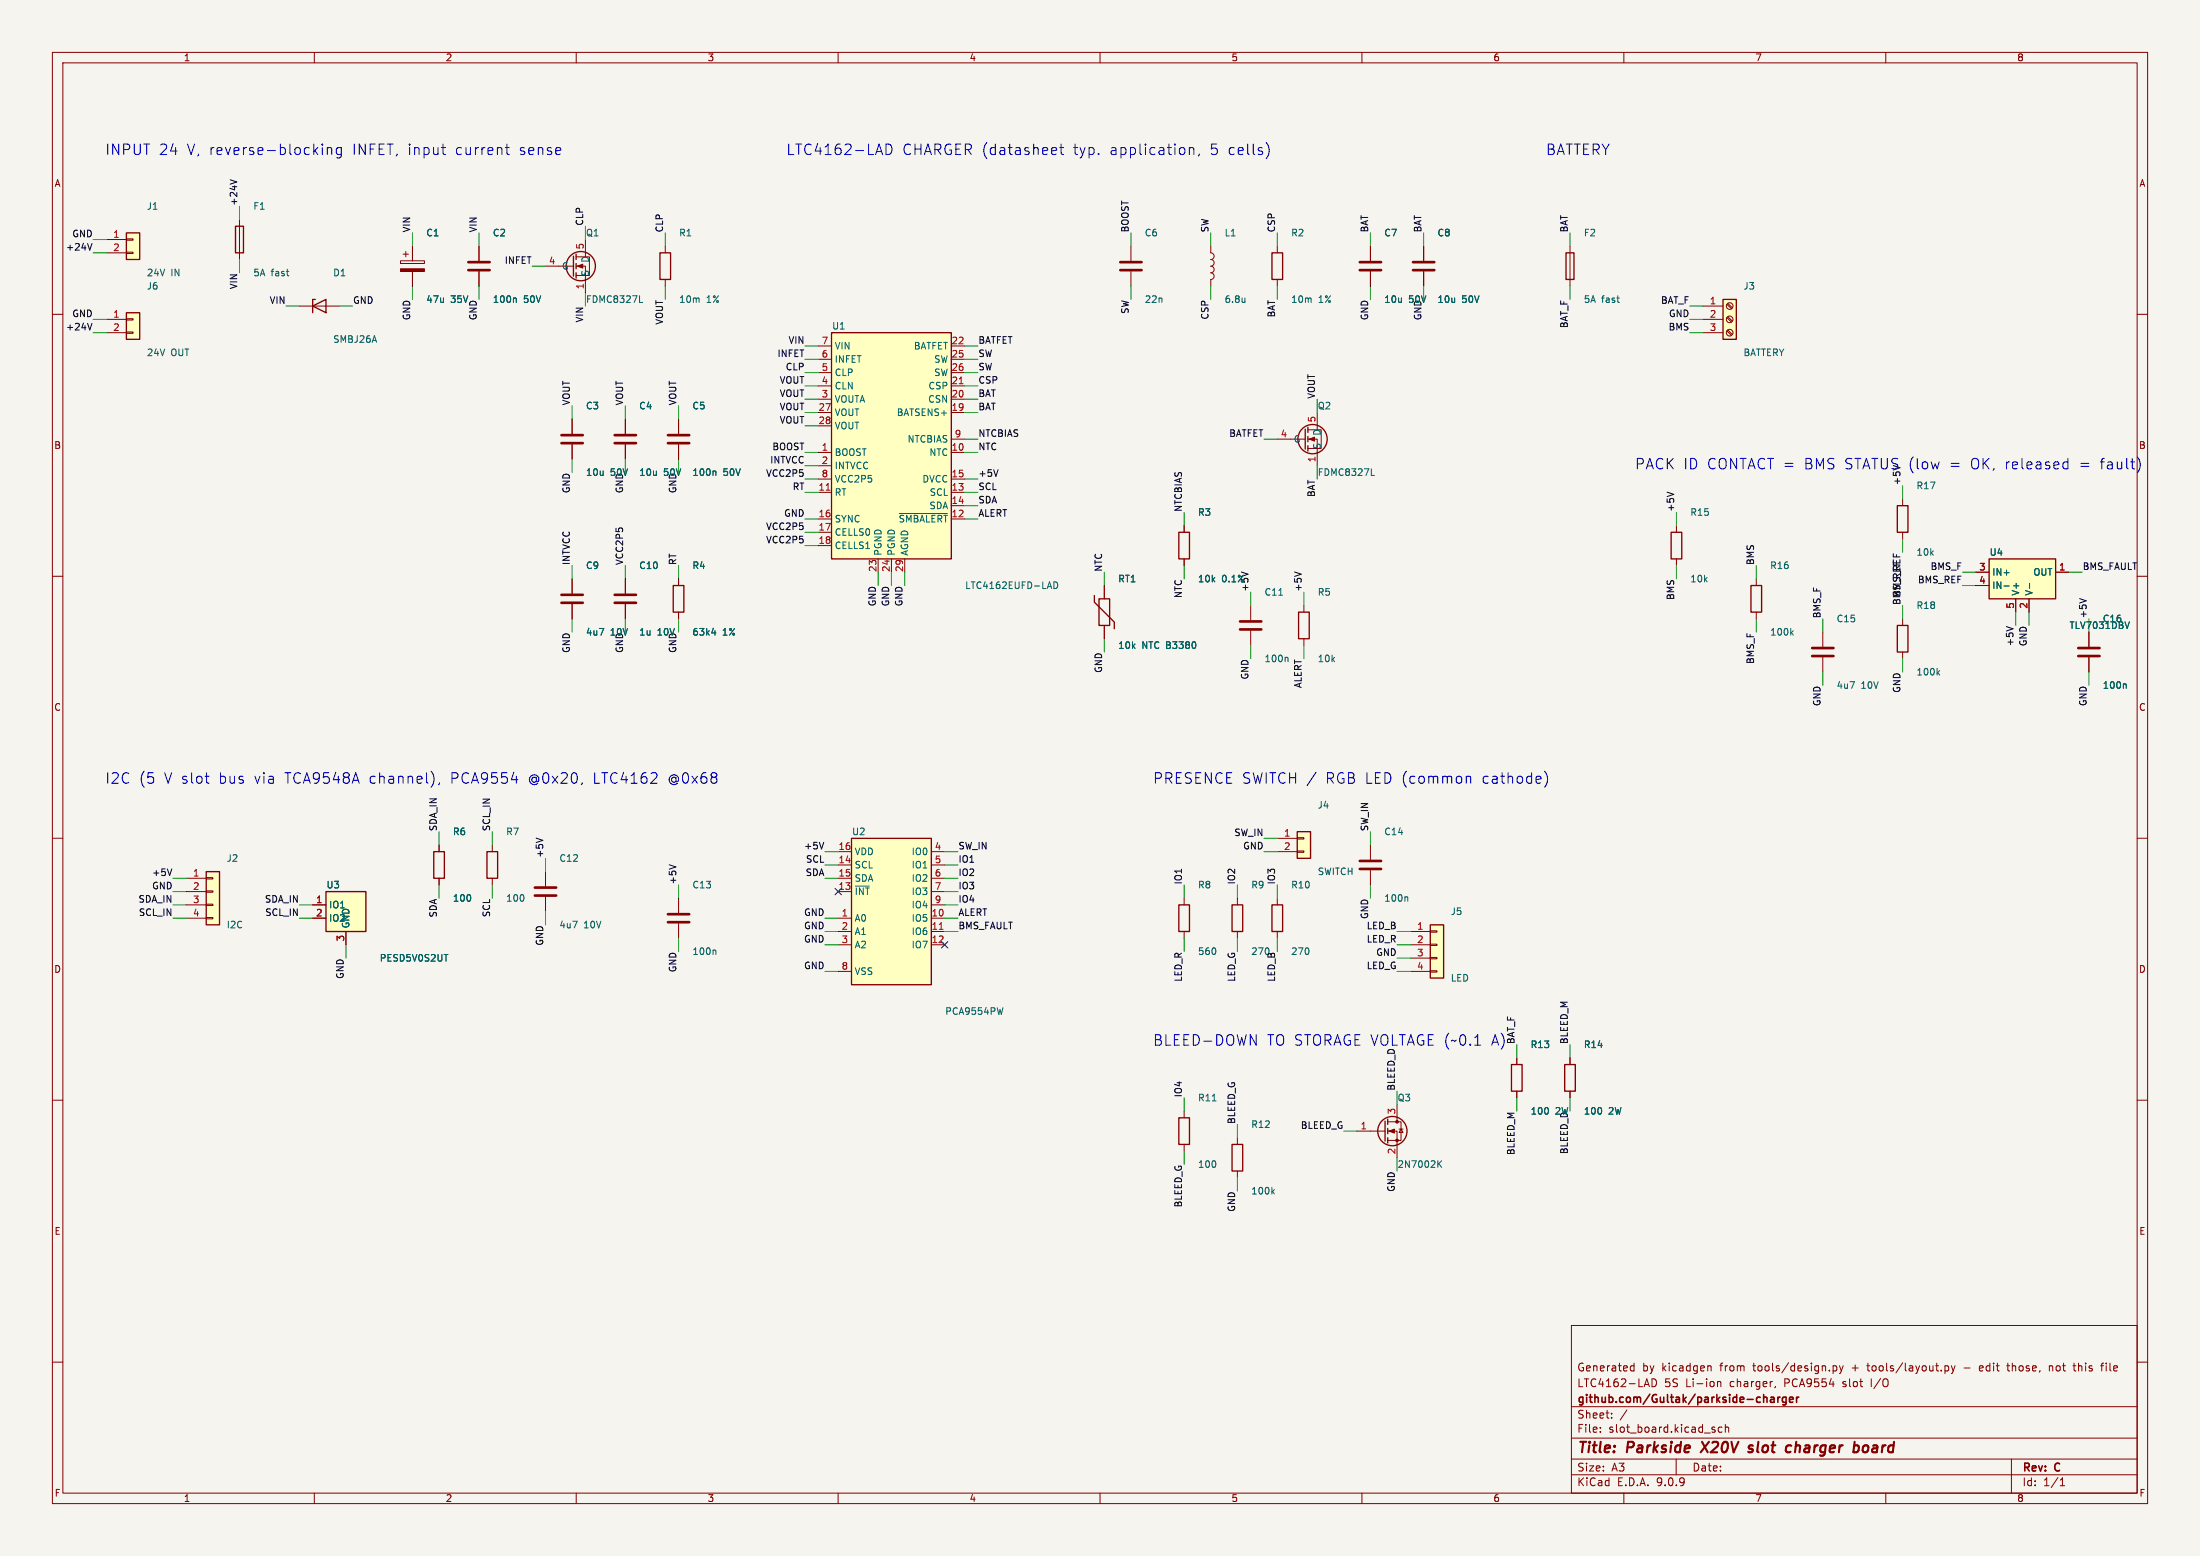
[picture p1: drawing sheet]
<svg xmlns="http://www.w3.org/2000/svg" width="420mm" height="297mm" viewBox="0 0 420 297" stroke-linecap="round" stroke-linejoin="round" font-family="sans-serif">
<path d="M0 0h420v297h-420z" fill="#f5f4ef" stroke="#f5f4ef" stroke-width=".19"/>
<g fill="none" stroke="#840000" stroke-width=".19">
<path d="M10 10h400v277h-400zM12 12h396v273h-396zM60 10v2M110 10v2M160 10v2M210 10v2M260 10v2M310 10v2M360 10v2M10 60h2M408 60h2M10 110h2"/>
<path d="M408 110h2M10 160h2M408 160h2M10 210h2M408 210h2M300 253h108v32h-108zM10 260h2M300 278.5h108M300 274.5h108M300 268.5h108M305.5 273.2v.2M305.5 272.5v.1"/>
<path d="M307.7 270.5v.2M307.7 269.8v.1M310.6 269.1l-1.3 1.9M311.4 261.6h.5M311.4 260.8h.5M311.9 260.2v1.5M315.4 263.2a.76 .76 0 0 1 .8 .7 .76 .76 0 0 1-.8 .8zM320 278.5v3M326.2 260.7h.2l.3 .2v.8M327.2 272.9l.2 .2-.2 .3M327.2 272.4l.2 .1M327.9 263.7v1"/>
<path d="M327.9 263.8l.2-.1 .3 .1 .1 .9M328.7 272.5l-.4-.1-.3 .3 .2 .6h.5M329.4 272.5l.2-.1 .3 .1 .1 .9M329.4 271.9v1.5M338.9 264.6l-.1 .3M349.9 260.8l.5-.1 .3 .3-.2 .6h-.6M349.9 260.7v1.5M351.2 260.7l.3 1M351.5 261.7l-.3 .5M351.9 260.7l-.4 1M371.3 260.8l.4-.1 .3 .3-.1 .6h-.6M371.3 260.7v1.5"/>
<path d="M372.5 260.7l.4 1M372.9 261.7l-.4 .5M373.2 260.7l-.3 1M374.9 261.1h1.2M378.4 260.7h-.3l-.2 .2v.7l.5 .1M378.6 261l-.7 .2M383.1 260.7h.6M383.3 260.2v1.3l.4 .2M384 278.5v6.5M391.2 260.7v1M391.8 260.8l-.4-.1-.2 .1M395.7 260.7h.6"/>
<path d="M395.9 260.2v1.3l.4 .2M401 260.7h.6M401.6 260.2l-.4 .2v1.3M408 260h2M60 285v2M110 285v2M160 285v2M210 285v2M260 285v2M300 281.5h108M310 285v2M360 285v2"/>
<path d="M393.3 283.6h.9M393.3 282.5l.4-.4v1.5"/>
</g>
<path d="M326.3 275.2l-1.6 2M333.8 276.3l.1 .1 .6 .2 .1 .3-.3 .3-.6-.1M334.6 276a.5 .5 0 0 0-.8 .2M341.4 275.9l.6 .1M341.8 277.1l-.2 .1M342.9 275.2l-.2 2M356.4 275.9a.62 .62 0 0 0-.8 .4v.7a.52 .52 0 0 0 .8 .1" fill="none" stroke="#840000" stroke-width=".4"/>
<path d="M338 266.8h.6l.1 .9M338.7 267l-.5 .1a.29 .29 0 0 0-.2 .3 .29 .29 0 0 0 .2 .3l.5-.1M339.4 266.7v1M339.8 266.7l-.3 .1-.1 .2M341 266.8l-.5-.1-.2 .3 .1 .6h.6M341 266.7v1.2l-.3 .3-.4-.1M341.6 267.2l.7-.2v-.2l-.5-.1-.2 .2 .1 .7h.6M343 266.7v1M343.4 266.7l-.3 .1-.1 .2" fill="none" stroke="#840000" stroke-width=".3"/>
<path d="M273 176.5h2.6v10.2h-2.6z" fill="#ffffc2"/>
<path d="M225 101.6h2.1v5.1h-2.1zM334.3 111.8h2v5h-2zM273 176.5h2.6v10.2h-2.6z" fill="none" stroke="#840000" stroke-width=".25"/>
<path d="M226.1 100.3v1.3M226.1 106.7v1.3M335.3 110.5v1.3M335.3 116.8v1.3M269.2 177.8h3.8M273 177.7h1.3v.2h-1.3zM269.2 180.3h3.8M269.2 182.9h3.8M269.2 185.4h3.8M273 180.2h1.3v.3h-1.3zM273 182.8h1.3v.2h-1.3zM273 185.3h1.3v.2h-1.3z" fill="none" stroke="#840000" stroke-width=".19"/>
<path d="M342 120.7l.3 .5M342.3 120.4l-.4 .5" fill="none" stroke="#006464" stroke-width=".19"/>
<path d="M162.6 160h15.2v28h-15.2z" fill="#ffffc2"/>
<path d="M208.9 113.7v1.2l3.8 3.8v1.3M209.8 114.3h2v5.1h-2zM247.9 116.8h2v5.1h-2zM319 101.6h2.1v5.1h-2.1zM162.6 160h15.2v28h-15.2z" fill="none" stroke="#840000" stroke-width=".25"/>
<g fill="none" stroke="#840000" stroke-width=".19">
<path d="M210.8 111.8v2.5M210.8 119.4v2.5M238.8 115.6v2.8M248.9 115.6v1.2M320 100.3v1.3M320 106.7v1.3M238.8 120.4v2.8M248.9 121.9v1.3M160 162.6h2.6M160 165.1h2.6M160 167.6h2.6M160 170.2h2.6"/>
<path d="M160 175.3h2.6M160 177.8h2.6M177.8 162.6h2.5M177.8 165.1h2.5M177.8 167.6h2.5M177.8 170.2h2.5M177.8 175.3h2.5M177.8 177.8h2.5M177.8 172.7h2.5M160 180.3h2.6M160 185.4h2.6M177.8 180.3h2.5"/>
</g>
<path d="M179.3 177.4h.7" fill="none" stroke="#a90000" stroke-width=".19"/>
<path d="M244.1 113.6h.8M245.7 125.5l.2 .1v.7M191.5 192.3l-.3 1.3" fill="none" stroke="#006464" stroke-width=".19"/>
<path d="M236.7 118.6h4.1M236.7 120.1h4.1" fill="none" stroke="#840000" stroke-width=".51"/>
<path d="M247.6 158.8h2.6v5h-2.6z" fill="#ffffc2"/>
<g fill="none" stroke="#840000" stroke-width=".25">
<path d="M109.5 48.9v3.8M110 48.5v1M110 50.3v1M110 52.1v1M126 48.3h2v5h-2zM247.6 158.8h2.6v5h-2.6zM225 172.7h2.1v5.1h-2.1zM235.2 172.7h2v5.1h-2zM242.8 172.7h2.1v5.1h-2.1zM235.2 218.4h2v5.1h-2zM288.5 203.2h2.1v5.1h-2.1z"/>
<circle cx="110.9" cy="50.8" r="2.79"/>
</g>
<g fill="none" stroke="#840000" stroke-width=".19">
<path d="M104.1 50.8h5.4M110 49h2.5v3.6h-2.5M110 50.8h1.8v5.1M111.8 45.7v3.3M127 47v1.3M127 53.3v1.3M348 120.7v2.7M348 125.5v2.8M247.6 159.9h1.3v.2h-1.3zM226.1 171.5v1.2M226.1 177.8v1.3M236.2 171.5v1.2"/>
<path d="M236.2 177.8v1.3M243.8 160h3.8M243.8 162.6h3.8M243.8 171.5v1.2M243.8 177.8v1.3M247.6 162.4h1.3v.3h-1.3zM261.6 161.3v2.8M261.6 166.1v2.8M236.2 217.2v1.2M289.6 201.9v1.3M289.6 208.3v1.3M236.2 223.5v1.3"/>
</g>
<path d="M345.9 123.7h4.1M345.9 125.2h4.1M259.6 164.3h4.1M259.6 165.9h4.1" fill="none" stroke="#840000" stroke-width=".51"/>
<path d="M122.1 57.7h.6M268.6 171.2l.1 .2v.6M242.9 227.4l.4 .5M243.3 227.1l-.5 .4" fill="none" stroke="#006464" stroke-width=".19"/>
<path d="M110.2 50.8l1.1-.4v.8z" fill="#840000" stroke="#840000" stroke-width=".19"/>
<path d="M328.9 57.2h2.6v7.6h-2.6z" fill="#ffffc2"/>
<path d="M328.9 57.2h2.6v7.6h-2.6z" fill="none" stroke="#840000" stroke-width=".25"/>
<g fill="none" stroke="#840000" stroke-width=".19">
<path d="M325.1 58.4h3.8M329.7 58.1l.8 .8M329.8 57.9l.9 .9M325.1 61h3.8M325.1 63.5h3.8M329.7 60.6l.8 .9M329.7 63.2l.8 .8M329.8 60.5l.9 .8M329.8 63l.9 .8M398.8 120.7v2.7M398.8 125.5v2.8"/>
<circle cx="330.2" cy="58.4" r=".63"/>
<circle cx="330.2" cy="61" r=".63"/>
<circle cx="330.2" cy="63.5" r=".63"/>
</g>
<path d="M396.7 123.7h4.1M396.7 125.2h4.1" fill="none" stroke="#840000" stroke-width=".51"/>
<path d="M405.7 130.5l.2 .2v.7" fill="none" stroke="#006464" stroke-width=".19"/>
<path d="M379.7 106.7h12.7v7.6h-12.7z" fill="#ffffc2"/>
<path d="M379.7 106.7h12.7v7.6h-12.7z" fill="none" stroke="#840000" stroke-width=".25"/>
<path d="M377.2 109.2h2.5M377.2 111.8h2.5M384.8 114.3v2.5M387.3 114.3v2.5M392.4 109.2h2.6" fill="none" stroke="#840000" stroke-width=".19"/>
<path d="M382.6 111.9h.9M387.4 111.3v1M406.5 118.7l-.4 1.3" fill="none" stroke="#006464" stroke-width=".19"/>
<path d="M62.2 170.2h7.6v7.6h-7.6z" fill="#ffffc2"/>
<path d="M62.2 170.2h7.6v7.6h-7.6z" fill="none" stroke="#840000" stroke-width=".25"/>
<path d="M59.7 172.7h2.5M59.7 175.3h2.5M66 177.8v2.5" fill="none" stroke="#840000" stroke-width=".19"/>
<path d="M84.8 182.2h.7" fill="none" stroke="#006464" stroke-width=".19"/>
<path d="M39.4 166.4h2.5v10.1h-2.5z" fill="#ffffc2"/>
<path d="M362.2 96.5h2v5.1h-2zM128.5 111.8h2.1v5h-2.1zM362.2 119.4h2v5.1h-2zM39.4 166.4h2.5v10.1h-2.5zM82.8 162.6h2v5h-2zM93 162.6h2v5h-2zM225 213.4h2.1v5h-2.1z" fill="none" stroke="#840000" stroke-width=".25"/>
<g fill="none" stroke="#840000" stroke-width=".19">
<path d="M109.2 80v2.8M109.2 84.8v2.8M119.4 80v2.8M119.4 84.8v2.8M129.5 80v2.8M129.5 84.8v2.8M363.2 95.3v1.2M109.2 110.5v2.8M109.2 115.3v2.8M119.4 110.5v2.8M119.4 115.3v2.8M129.5 110.5v1.3"/>
<path d="M129.5 116.8v1.3M363.2 101.6v1.3M363.2 118.1v1.3M363.2 124.5v1.2M35.6 167.6h3.8M35.6 170.2h3.8M35.6 172.7h3.8M35.6 175.3h3.8M39.4 167.5h1.2v.3h-1.2zM39.4 170.1h1.2v.2h-1.2zM39.4 172.6h1.2v.2h-1.2zM39.4 175.1h1.2v.3h-1.2z"/>
<path d="M83.8 161.3v1.3M83.8 167.6v1.3M94 161.3v1.3M94 167.6v1.3M104.1 166.4v2.8M104.1 171.2v2.8M129.5 171.5v2.7M129.5 176.3v2.8M226.1 212.1v1.3M226.1 218.4v1.3"/>
</g>
<path d="M136.5 89.9l.2 .2v.6M135.9 120.8h.8M369.9 128.4l.4 .4M370.3 128l-.5 .5M136.5 181.3l.2 .2v.7M231.4 210.1h.8" fill="none" stroke="#006464" stroke-width=".19"/>
<g fill="none" stroke="#840000" stroke-width=".51">
<path d="M107.2 83.1h4.1M107.2 84.6h4.1M117.3 83.1h4.1M117.3 84.6h4.1M127.5 83.1h4.1M127.5 84.6h4.1M107.2 113.5h4.1M107.2 115.1h4.1M117.3 113.5h4.1M117.3 115.1h4.1M102.1 169.4h4.1M102.1 170.9h4.1"/>
<path d="M127.5 174.5h4.1M127.5 176h4.1"/>
</g>
<path d="M158.7 63.5h22.9v43.2h-22.9z" fill="#ffffc2"/>
<g fill="none" stroke="#840000" stroke-width=".25">
<path d="M45 43.2h1.5v5.1h-1.5zM59.7 58.4l2.5-1.2v2.5zM60.2 57.2h-.5v2.5M158.7 63.5h22.9v43.2h-22.9zM249.2 81.9v3.8M249.7 81.5v1.1M249.7 83.3v1M249.7 85.1v1"/>
<circle cx="250.6" cy="83.8" r="2.79"/>
</g>
<g fill="none" stroke="#840000" stroke-width=".19">
<path d="M45.7 41.9v7.6M57.1 58.4h7.7M76.5 49.8h4.5v.5h-4.5zM77 48.5h1M77.5 48v1M78.7 47v2.8M78.7 51.8v2.8M271.8 47v2.8M271.8 51.8v2.8M156.2 66h2.5M156.2 68.6h2.5M156.2 71.1h2.5"/>
<path d="M156.2 73.7h2.5M156.2 76.2h2.5M156.2 78.7h2.5M181.6 66h2.5M181.6 68.6h2.5M181.6 71.1h2.5M181.6 73.7h2.5M181.6 76.2h2.5M181.6 78.7h2.5M251.5 78.7v3.3M156.2 81.3h2.5M156.2 86.4h2.5"/>
<path d="M156.2 88.9h2.5M156.2 91.4h2.5M156.2 94h2.5M156.2 99.1h2.5M181.6 86.4h2.5M181.6 91.4h2.5M181.6 94h2.5M181.6 99.1h2.5M181.6 83.8h2.5M181.6 96.5h2.5M243.8 83.8h5.4M249.7 82h2.5v3.6h-2.5"/>
<path d="M249.7 83.8h1.8v5.1M156.2 101.6h2.5M156.2 104.1h2.5M167.6 106.7v2.5M170.2 106.7v2.5M172.7 106.7v2.5"/>
</g>
<path d="M183.1 73.2h.7M157.7 93.6h.7" fill="none" stroke="#a90000" stroke-width=".19"/>
<path d="M171.7 98h9.2M261.8 90.7h.6M201.2 111.1a.64 .64 0 0 1 .7 .6 .64 .64 0 0 1-.7 .6z" fill="none" stroke="#006464" stroke-width=".19"/>
<path d="M269.7 50h4.1M269.7 51.6h4.1" fill="none" stroke="#840000" stroke-width=".51"/>
<g fill="#840000" stroke="#840000" stroke-width=".19">
<path d="M76.5 51.3h4.5v.5h-4.5z"/>
<path d="M249.9 83.8l1.1-.4v.8z"/>
</g>
<path d="M24.1 44.5h2.6v5h-2.6z" fill="#ffffc2"/>
<path d="M24.1 44.5h2.6v5h-2.6z" fill="none" stroke="#840000" stroke-width=".25"/>
<path d="M20.3 45.7h3.8M20.3 48.3h3.8M24.1 45.6h1.3v.2h-1.3zM24.1 48.1h1.3v.3h-1.3z" fill="none" stroke="#840000" stroke-width=".19"/>
<path d="M24.1 59.7h2.6v5.1h-2.6z" fill="#ffffc2"/>
<g fill="none" stroke="#840000" stroke-width=".25">
<path d="M24.1 59.7h2.6v5.1h-2.6zM242.8 48.3h2.1v5h-2.1zM299 48.3h1.5v5h-1.5zM264.4 214v3.8M264.9 213.6v1M264.9 215.4v1M264.9 217.2v1M298.7 203.2h2v5.1h-2z"/>
<circle cx="265.8" cy="215.9" r="2.79"/>
</g>
<g fill="none" stroke="#840000" stroke-width=".19">
<path d="M78.7 47v2.8M78.7 51.8v2.8M91.4 47v2.8M91.4 51.8v2.8M215.9 47v2.8M215.9 51.8v2.8M231.1 47v1.3a.64 .64 0 0 1 .7 .6 .64 .64 0 0 1-.7 .6 .64 .64 0 0 1 .7 .7 .64 .64 0 0 1-.7 .6M231.1 50.8a.64 .64 0 0 1 .7 .6 .64 .64 0 0 1-.7 .7 .64 .64 0 0 1 .7 .6 .64 .64 0 0 1-.7 .6v1.3M243.8 47v1.3M243.8 53.3v1.3M261.6 47v2.8M261.6 51.8v2.8"/>
<path d="M271.8 47v2.8M271.8 51.8v2.8M299.7 47v7.6M20.3 61h3.8M20.3 63.5h3.8M24.1 60.8h1.3v.3h-1.3zM24.1 63.4h1.3v.2h-1.3zM109.2 80v2.8M109.2 84.8v2.8M119.4 80v2.8M119.4 84.8v2.8M129.5 80v2.8"/>
<path d="M129.5 84.8v2.8M109.2 110.5v2.8M109.2 115.3v2.8M119.4 110.5v2.8M119.4 115.3v2.8M129.5 110.5v1.3M129.5 116.8v1.3M210.8 111.8v2.5M210.8 119.4v2.5M226.1 100.3v1.3M226.1 106.7v1.3M377.2 109.2h2.5"/>
<path d="M377.2 111.8h2.5M384.8 114.3v2.5M387.3 114.3v2.5M392.4 109.2h2.6M398.8 120.7v2.7M398.8 125.5v2.8M59.7 172.7h2.5M59.7 175.3h2.5M66 177.8v2.5M83.8 161.3v1.3M83.8 167.6v1.3M259.1 215.9h5.3"/>
<path d="M264.9 214.1h2.6v3.6h-2.6M264.9 215.9h1.8v5.1M266.7 210.8v3.3M267.1 215.5h.7M267.5 215.5l.3 .7h-.7zM289.6 201.9v1.3M289.6 208.3v1.3M299.7 201.9v1.3M299.7 208.3v1.3"/>
</g>
<path d="M89.4 50h4.1M89.4 51.6h4.1M213.9 50h4M213.9 51.6h4M259.6 50h4.1M259.6 51.6h4.1" fill="none" stroke="#840000" stroke-width=".51"/>
<path d="M98.4 56.9l.2 .2v.6M237.7 56.9v.8M237.7 57.6l-.1 .1M136.5 89.9l.2 .2v.6M382.6 111.9h.9M387.4 111.3v1M406.5 118.7l-.4 1.3M135.9 120.8h.8M405.7 130.5l.2 .2v.7M84.8 182.2h.7M274.7 222.1l.5 .7M275.2 221.6l-.7 .7" fill="none" stroke="#006464" stroke-width=".19"/>
<g fill="#840000" stroke="#840000" stroke-width=".19">
<path d="M265.2 215.9l1-.4v.8z"/>
<circle cx="266.7" cy="214.1" r=".25"/>
<circle cx="266.7" cy="217.7" r=".25"/>
</g>
<g fill="none" stroke="#0f0f0f" stroke-width=".19">
<path d="M43.9 34.3l1.3 .4M17.6 46.5l-.5 1.2M17.6 61.7l-.5 1.3M190.5 89.7l-.4 1.2M318.3 93.9l1.2 .5M237 109.2l1.2 .4M247.1 109.2l1.3 .4M361.4 105.7v.6h1.3M362 105.9v.4M383 119.6l1.3 .4M397 114.3l1.3 .4M102.4 160l1.2 .4"/>
<path d="M32.8 165.9l-.4 1.2M127.8 165.1l1.2 .4M157.3 160.8l-.5 1.2"/>
</g>
<g fill="none" stroke="#009600" stroke-width=".19">
<path d="M45.7 39.4v2.5M17.8 48.3h2.5M17.8 45.7h2.5M45.7 49.5v2.6M54.6 58.4h2.5M64.8 58.4h2.5M78.7 44.5v2.5M78.7 54.6v2.6M91.4 44.5v2.5M91.4 54.6v2.6M101.6 50.8h2.5M111.8 43.2v2.5"/>
<path d="M111.8 55.9v2.5M127 44.5v2.5M127 54.6v2.6M215.9 44.5v2.5M215.9 54.6v2.6M231.1 44.5v2.5M231.1 54.6v2.6M243.8 44.5v2.5M243.8 54.6v2.6M261.6 44.5v2.5M261.6 54.6v2.6M271.8 44.5v2.5"/>
<path d="M271.8 54.6v2.6M299.7 44.5v2.5M299.7 54.6v2.6M322.6 58.4h2.5M17.8 63.5h2.5M17.8 61h2.5M109.2 77.5v2.5M119.4 77.5v2.5M129.5 77.5v2.5M153.7 78.7h2.5M153.7 76.2h2.5M153.7 68.6h2.5"/>
<path d="M153.7 66h2.5M153.7 73.7h2.5M153.7 71.1h2.5M184.1 78.7h2.6M184.1 76.2h2.6M184.1 68.6h2.6M184.1 66h2.6M184.1 73.7h2.6M184.1 71.1h2.6M251.5 76.2v2.5M322.6 63.5h2.5M322.6 61h2.5"/>
<path d="M109.2 87.6v2.6M119.4 87.6v2.6M129.5 87.6v2.6M153.7 94h2.5M153.7 99.1h2.5M153.7 86.4h2.5M153.7 91.4h2.5M153.7 81.3h2.5M153.7 88.9h2.5M184.1 83.8h2.6M184.1 94h2.6M184.1 99.1h2.6"/>
<path d="M184.1 86.4h2.6M184.1 91.4h2.6M184.1 96.5h2.6M226.1 97.8v2.5M241.3 83.8h2.5M251.5 88.9v2.5M320 97.8v2.5M363.2 92.7v2.6M109.2 108v2.5M109.2 118.1v2.6M119.4 108v2.5M119.4 118.1v2.6"/>
<path d="M129.5 108v2.5M129.5 118.1v2.6M153.7 101.6h2.5M153.7 104.1h2.5M167.6 109.2v2.6M170.2 109.2v2.6M172.7 109.2v2.6M210.8 109.2v2.6M226.1 108v2.5M238.8 113v2.6M248.9 113v2.6M320 108v2.5"/>
<path d="M335.3 108v2.5M335.3 118.1v2.6M348 118.1v2.6M363.2 102.9v2.5M363.2 115.6v2.5M374.6 111.8h2.6M374.6 109.2h2.6M384.8 116.8v2.6M387.3 116.8v2.6M395 109.2h2.5M398.8 118.1v2.6M210.8 121.9v2.6"/>
<path d="M238.8 123.2v2.5M248.9 123.2v2.5M348 128.3v2.5M363.2 125.7v2.6M398.8 128.3v2.5M83.8 158.8v2.5M94 158.8v2.5M261.6 158.8v2.5M33 167.6h2.6M33 175.3h2.6M33 170.2h2.6M33 172.7h2.6"/>
<path d="M57.1 175.3h2.6M57.1 172.7h2.6M83.8 168.9v2.6M94 168.9v2.6M104.1 163.8v2.6M104.1 174v2.5M129.5 168.9v2.6M129.5 179.1v2.5M157.5 167.6h2.5M157.5 162.6h2.5M157.5 165.1h2.5M157.5 175.3h2.5"/>
<path d="M157.5 177.8h2.5M180.3 167.6h2.6M180.3 162.6h2.6M180.3 165.1h2.6M180.3 175.3h2.6M180.3 177.8h2.6M180.3 170.2h2.6M180.3 172.7h2.6M226.1 168.9v2.6M226.1 179.1v2.5M236.2 168.9v2.6M236.2 179.1v2.5"/>
<path d="M241.3 160h2.5M241.3 162.6h2.5M243.8 168.9v2.6M243.8 179.1v2.5M261.6 168.9v2.6M266.7 177.8h2.5M66 180.3v2.6M157.5 180.3h2.5M157.5 185.4h2.5M266.7 180.3h2.5M266.7 185.4h2.5M266.7 182.9h2.5"/>
<path d="M289.6 199.4v2.5M299.7 199.4v2.5M226.1 209.6v2.5M226.1 219.7v2.5M236.2 214.6v2.6M256.5 215.9h2.6M266.7 208.3v2.5M289.6 209.6v2.5M299.7 209.6v2.5M236.2 224.8v2.5M266.7 221v2.5"/>
</g>
<path d="M159.4 169.6l1.2 1.2M160.6 169.6l-1.2 1.2M179.7 179.7l1.2 1.2M180.9 179.7l-1.2 1.2" fill="none" stroke="#000084" stroke-width=".19"/>
<g fill="none" stroke="#0000c2" stroke-width=".19">
<path d="M61.5 27.5v.2M61.5 28.2v1.3M62.5 28.2v1.3M62.5 28.4a.5 .5 0 0 1 .8 0v1.1M65.1 28.3l-.5-.1-.4 .3v.6l.2 .3h.7M65.1 28.2v1.6a.54 .54 0 0 1-.8 .3M84.3 28.2h.8M84.7 29.4l.4 .1M96.5 28.2h.7M96.8 27.5v1.7l.1 .2 .3 .1M169.1 27.5a1.05 1.05 0 0 1 1.2 .6 1.05 1.05 0 0 1-.4 1.3l-.8 .1zM201.1 28.2l.5 .1 .1 .3-.9 .2"/>
<path d="M201.6 29.4l-.5 .1M202.3 28.2h.8M202.6 27.5v1.7l.1 .2 .4 .1M227.1 28.4a.5 .5 0 0 1 .8 0v1.1M227.1 28.2v1.3M229 29.4l-.2 .4M241.8 27.3a2.35 2.35 0 0 1 0 2.9M394.2 88.2l.6 .1M394.8 87.5v2M394.8 89.4l-.6 .1M408.1 87.3a2.35 2.35 0 0 1 0 2.9M39.1 148.2h.8"/>
<path d="M39.7 149.5h.2M82.8 148.1v1.3M83.9 149.4l-.2 .4M251.2 147.4l-1.7 2.6M280 148.3h.7l.1 1.2M294.9 147.2a2.29 2.29 0 0 1 0 3.1M238.7 197.5l1.1 2v-2M281.5 199.5h1.2"/>
</g>
<g font-size="2.8" fill="#0000c2">
<text x="20" y="29.8">INPUT 24</text>
<text x="35.6" y="29.8">V, reverse-blocking</text>
<text x="67.3" y="29.8">INFET, input</text>
<text x="87" y="29.8">current</text>
<text x="99.3" y="29.8">sense</text>
<text x="150" y="29.8">LTC4162-LAD</text>
<text x="172.2" y="29.8">CHARGER (datasheet</text>
<text x="204.8" y="29.8">typ.</text>
<text x="211.8" y="29.8">application,</text>
<text x="231" y="29.8">5 cells)</text>
<text x="295" y="29.8">BATTERY</text>
<text x="312" y="89.8">PACK ID CONTACT =</text>
<text x="344.4" y="89.8">BMS STATUS (low</text>
<text x="372.3" y="89.8">=</text>
<text x="376.4" y="89.8">OK, released</text>
<text x="397.2" y="89.8">=</text>
<text x="401.3" y="89.8">fault)</text>
<text x="20" y="149.8">I2C</text>
<text x="26.4" y="149.8">(5</text>
<text x="31.3" y="149.8">V slot</text>
<text x="41.8" y="149.8">bus</text>
<text x="48.6" y="149.8">via</text>
<text x="54.4" y="149.8">TCA9548A</text>
<text x="70.6" y="149.8">channel),</text>
<text x="86.2" y="149.8">PCA9554</text>
<text x="101.1" y="149.8">@0x20,</text>
<text x="113.5" y="149.8">LTC4162</text>
<text x="127.9" y="149.8">@0x68</text>
<text x="220" y="149.8">PRESENCE SWITCH /</text>
<text x="253" y="149.8">RGB LED (common</text>
<text x="283" y="149.8">cathode)</text>
<text x="220" y="199.7">BLEED-DOWN</text>
<text x="241.8" y="199.7">TO STORAGE VOLTAGE (~0.1</text>
<text x="284.8" y="199.7">A)</text>
</g>
<g font-size="2.8" fill="#840000">
<text x="301" y="277.9">Title:</text>
<text x="310.6" y="277.9">Parkside</text>
<text x="325.7" y="277.9">X20V</text>
<text x="335.5" y="277.9">slot</text>
<text x="343.4" y="277.9">charger</text>
<text x="357.1" y="277.9">board</text>
</g>
<g font-size="2.1" fill="#840000">
<text x="301" y="262">Generated</text>
<text x="313.5" y="262">by</text>
<text x="317.3" y="262">kicadgen</text>
<text x="328.5" y="262">from</text>
<text x="335" y="262">tools/design.py</text>
<text x="353.9" y="262">+</text>
<text x="357.1" y="262">tools/layout.py</text>
<text x="378.7" y="262">edit</text>
<text x="384.3" y="262">those,</text>
<text x="392.3" y="262">not</text>
<text x="397.2" y="262">this</text>
<text x="402.7" y="262">file</text>
<text x="301" y="268.2">github.com/Gultak/parkside-charger</text>
<text x="301" y="265">LTC4162-LAD</text>
<text x="317.7" y="265">5S</text>
<text x="321.9" y="265">Li-ion</text>
<text x="330.4" y="265">charger,</text>
<text x="340.9" y="265">PCA9554</text>
<text x="352.2" y="265">slot</text>
<text x="357.7" y="265">I/O</text>
<text x="301" y="273.7">File:</text>
<text x="301" y="271">Sheet:</text>
<text x="307.1" y="273.7">slot_board.kicad_sch</text>
<text x="301" y="281.1">Size:</text>
<text x="307.6" y="281.1">A3</text>
<text x="323" y="281.1">Date:</text>
<text x="386" y="281.3">Rev:</text>
<text x="392.4" y="281.3">C</text>
<text x="301" y="283.9">KiCad</text>
<text x="308.7" y="283.9">E.D.A.</text>
<text x="316.3" y="283.9">9.0.9</text>
<text x="386" y="283.9">Id:</text>
<text x="390.1" y="283.9">1/1</text>
</g>
<g font-size="1.8" fill="#840000">
<text x="35" y="11.9">1</text>
<text x="85" y="11.9">2</text>
<text x="135" y="11.9">3</text>
<text x="185" y="11.9">4</text>
<text x="235" y="11.9">5</text>
<text x="285" y="11.9">6</text>
<text x="335" y="11.9">7</text>
<text x="385" y="11.9">8</text>
<text x="10.3" y="35.9">A</text>
<text x="408.3" y="35.9">A</text>
<text x="10.3" y="85.9">B</text>
<text x="408.2" y="85.9">B</text>
<text x="10.3" y="135.9">C</text>
<text x="408.2" y="135.9">C</text>
<text x="10.3" y="185.9">D</text>
<text x="408.2" y="185.9">D</text>
<text x="10.3" y="235.9">E</text>
<text x="408.3" y="235.9">E</text>
<text x="10.3" y="285.9">F</text>
<text x="35" y="286.9">1</text>
<text x="85" y="286.9">2</text>
<text x="135" y="286.9">3</text>
<text x="185" y="286.9">4</text>
<text x="235" y="286.9">5</text>
<text x="285" y="286.9">6</text>
<text x="335" y="286.9">7</text>
<text x="385" y="286.9">8</text>
<text x="408.3" y="285.9">F</text>
</g>
<g font-size="1.8" fill="#006464">
<text x="27.9" y="40.2">J1</text>
<text x="48.3" y="40.2">F1</text>
<text x="81.3" y="45.3">C1</text>
<text x="94" y="45.3">C2</text>
<text x="111.8" y="45.3">Q1</text>
<text x="129.5" y="45.3">R1</text>
<text x="218.4" y="45.3">C6</text>
<text x="233.7" y="45.3">L1</text>
<text x="246.4" y="45.3">R2</text>
<text x="264.2" y="45.3">C7</text>
<text x="274.3" y="45.3">C8</text>
<text x="302.3" y="45.3">F2</text>
<text x="27.9" y="52.9">24V</text>
<text x="32.6" y="52.9">IN</text>
<text x="48.3" y="52.9">5A</text>
<text x="51.7" y="52.9">fast</text>
<text x="63.5" y="52.9">D1</text>
<text x="107.2" y="51.7">G</text>
<text x="112.6" y="52.8" transform="rotate(-90 112.6 52.8)">S</text>
<text x="112.6" y="50.2" transform="rotate(-90 112.6 50.2)">D</text>
<text x="27.9" y="55.5">J6</text>
<text x="81.3" y="58">47u</text>
<text x="86" y="58">35V</text>
<text x="94" y="58">100n</text>
<text x="99.9" y="58">50V</text>
<text x="111.8" y="58">FDMC8327L</text>
<text x="129.5" y="58">10m</text>
<text x="134.8" y="58">1%</text>
<text x="218.4" y="58">22n</text>
<text x="233.7" y="58">6.8u</text>
<text x="246.4" y="58">10m</text>
<text x="251.7" y="58">1%</text>
<text x="264.2" y="58">10u</text>
<text x="268.9" y="58">50V</text>
<text x="274.3" y="58">10u</text>
<text x="279.1" y="58">50V</text>
<text x="302.3" y="58">5A</text>
<text x="305.7" y="58">fast</text>
<text x="332.7" y="55.5">J3</text>
<text x="63.5" y="65.6">SMBJ26A</text>
<text x="158.8" y="63.1">U1</text>
<text x="27.9" y="68.2">24V</text>
<text x="32.6" y="68.2">OUT</text>
<text x="159.3" y="66.9">VIN</text>
<text x="159.3" y="69.4">INFET</text>
<text x="159.3" y="72">CLP</text>
<text x="174.4" y="66.9">BATFET</text>
<text x="178.2" y="69.4">SW</text>
<text x="178.2" y="72">SW</text>
<text x="332.7" y="68.2">BATTERY</text>
<text x="159.3" y="74.5">CLN</text>
<text x="159.3" y="77.1">VOUTA</text>
<text x="177.1" y="77.1">CSN</text>
<text x="177.1" y="74.5">CSP</text>
<text x="111.8" y="78.3">C3</text>
<text x="121.9" y="78.3">C4</text>
<text x="132.1" y="78.3">C5</text>
<text x="159.3" y="79.6">VOUT</text>
<text x="159.3" y="82.1">VOUT</text>
<text x="171.1" y="79.6">BATSENS+</text>
<text x="251.5" y="78.3">Q2</text>
<text x="252.3" y="83.3" transform="rotate(-90 252.3 83.3)">D</text>
<text x="159.3" y="87.2">BOOST</text>
<text x="159.3" y="89.8">INTVCC</text>
<text x="173.2" y="84.7">NTCBIAS</text>
<text x="177.3" y="87.2">NTC</text>
<text x="246.9" y="84.7">G</text>
<text x="252.3" y="85.9" transform="rotate(-90 252.3 85.9)">S</text>
<text x="111.8" y="91">10u</text>
<text x="116.5" y="91">50V</text>
<text x="121.9" y="91">10u</text>
<text x="126.7" y="91">50V</text>
<text x="132.1" y="91">100n</text>
<text x="138" y="91">50V</text>
<text x="159.3" y="92.3">VCC2P5</text>
<text x="159.3" y="94.8">RT</text>
<text x="176" y="92.3">DVCC</text>
<text x="177.4" y="94.8">SCL</text>
<text x="251.5" y="91">FDMC8327L</text>
<text x="365.8" y="93.6">R17</text>
<text x="159.3" y="99.9">SYNC</text>
<text x="171.5" y="99.9">~{SMBALERT}</text>
<text x="177.3" y="97.4">SDA</text>
<text x="228.6" y="98.7">R3</text>
<text x="322.6" y="98.7">R15</text>
<text x="159.3" y="102.5">CELLS0</text>
<text x="159.3" y="105">CELLS1</text>
<text x="168.5" y="106.2" transform="rotate(-90 168.5 106.2)">PGND</text>
<text x="171" y="106.2" transform="rotate(-90 171 106.2)">PGND</text>
<text x="173.6" y="106.2" transform="rotate(-90 173.6 106.2)">AGND</text>
<text x="365.8" y="106.3">10k</text>
<text x="379.7" y="106.3">U4</text>
<text x="111.8" y="108.8">C9</text>
<text x="121.9" y="108.8">C10</text>
<text x="132.1" y="108.8">R4</text>
<text x="184.2" y="112.6">LTC4162EUFD-LAD</text>
<text x="213.4" y="111.4">RT1</text>
<text x="228.6" y="111.4">10k</text>
<text x="233.2" y="111.4">0.1%</text>
<text x="238.4" y="113" transform="rotate(-90 238.4 113)">+5V</text>
<text x="241.3" y="113.9">C11</text>
<text x="251.5" y="113.9">R5</text>
<text x="322.6" y="111.4">10k</text>
<text x="337.8" y="108.8">R16</text>
<text x="380.2" y="110.1">IN+</text>
<text x="380.2" y="112.6">IN-</text>
<text x="385.7" y="113.8" transform="rotate(-90 385.7 113.8)">V+</text>
<text x="388.1" y="110.1">OUT</text>
<text x="388.2" y="113.8" transform="rotate(-90 388.2 113.8)">V-</text>
<text x="350.5" y="119">C15</text>
<text x="365.8" y="116.4">R18</text>
<text x="401.3" y="119">C16</text>
<text x="111.8" y="121.5">4u7</text>
<text x="116.5" y="121.5">10V</text>
<text x="121.9" y="121.5">1u</text>
<text x="125.5" y="121.5">10V</text>
<text x="132.1" y="121.5">63k4</text>
<text x="137.9" y="121.5">1%</text>
<text x="213.4" y="124.1">10k</text>
<text x="218" y="124.1">NTC B3380</text>
<text x="337.8" y="121.5">100k</text>
<text x="395" y="120.2">TLV7031DBV</text>
<text x="241.3" y="126.6">100n</text>
<text x="251.5" y="126.6">10k</text>
<text x="350.5" y="131.7">4u7</text>
<text x="355.3" y="131.7">10V</text>
<text x="365.8" y="129.1">100k</text>
<text x="401.3" y="131.7">100n</text>
<text x="251.5" y="154.5">J4</text>
<text x="86.4" y="159.6">R6</text>
<text x="96.5" y="159.6">R7</text>
<text x="162.6" y="159.6">U2</text>
<text x="264.2" y="159.6">C14</text>
<text x="43.2" y="164.7">J2</text>
<text x="106.7" y="164.7">C12</text>
<text x="163.1" y="163.4">VDD</text>
<text x="163.1" y="166">SCL</text>
<text x="173.9" y="163.4">IO0</text>
<text x="173.9" y="166">IO1</text>
<text x="251.5" y="167.2">SWITCH</text>
<text x="62.2" y="169.8">U3</text>
<text x="62.7" y="173.6">IO1</text>
<text x="86.4" y="172.3">100</text>
<text x="96.5" y="172.3">100</text>
<text x="132.1" y="169.8">C13</text>
<text x="163.1" y="168.5">SDA</text>
<text x="163.1" y="171">~{INT}</text>
<text x="173.9" y="168.5">IO2</text>
<text x="173.9" y="171">IO3</text>
<text x="173.9" y="173.6">IO4</text>
<text x="228.6" y="169.8">R8</text>
<text x="238.8" y="169.8">R9</text>
<text x="246.4" y="169.8">R10</text>
<text x="264.2" y="172.3">100n</text>
<text x="43.2" y="177.4">I2C</text>
<text x="62.7" y="176.1">IO2</text>
<text x="66.9" y="177.3" transform="rotate(-90 66.9 177.3)">GND</text>
<text x="106.7" y="177.4">4u7</text>
<text x="111.4" y="177.4">10V</text>
<text x="163.1" y="176.1">A0</text>
<text x="163.1" y="178.7">A1</text>
<text x="173.9" y="176.1">IO5</text>
<text x="173.9" y="178.7">IO6</text>
<text x="276.9" y="174.9">J5</text>
<text x="72.4" y="183.7">PESD5V0S2UT</text>
<text x="132.1" y="182.5">100n</text>
<text x="163.1" y="181.2">A2</text>
<text x="173.9" y="181.2">IO7</text>
<text x="228.6" y="182.5">560</text>
<text x="246.4" y="182.5">270</text>
<text x="163.1" y="186.3">VSS</text>
<text x="276.9" y="187.6">LED</text>
<text x="180.3" y="193.9">PCA9554PW</text>
<text x="292.1" y="200.3">R13</text>
<text x="302.3" y="200.3">R14</text>
<text x="228.6" y="210.4">R11</text>
<text x="238.8" y="215.5">R12</text>
<text x="266.7" y="210.4">Q3</text>
<text x="292.1" y="213">100</text>
<text x="296.9" y="213">2W</text>
<text x="302.3" y="213">100</text>
<text x="307.1" y="213">2W</text>
<text x="228.6" y="223.1">100</text>
<text x="266.7" y="223.1">2N7002K</text>
<text x="238.8" y="228.2">100k</text>
</g>
<g font-size="1.8" fill="#0f0f0f">
<text x="45.4" y="39.4" transform="rotate(-90 45.4 39.4)">+24V</text>
<text x="12.5" y="47.9">+24V</text>
<text x="13.7" y="45.4">GND</text>
<text x="78.4" y="44.4" transform="rotate(-90 78.4 44.4)">VIN</text>
<text x="91.1" y="44.4" transform="rotate(-90 91.1 44.4)">VIN</text>
<text x="111.4" y="43.2" transform="rotate(-90 111.4 43.2)">CLP</text>
<text x="126.7" y="44.4" transform="rotate(-90 126.7 44.4)">CLP</text>
<text x="215.6" y="44.4" transform="rotate(-90 215.6 44.4)">BOOST</text>
<text x="230.8" y="44.4" transform="rotate(-90 230.8 44.4)">SW</text>
<text x="243.5" y="44.4" transform="rotate(-90 243.5 44.4)">CSP</text>
<text x="261.3" y="44.4" transform="rotate(-90 261.3 44.4)">BAT</text>
<text x="271.4" y="44.4" transform="rotate(-90 271.4 44.4)">BAT</text>
<text x="299.4" y="44.4" transform="rotate(-90 299.4 44.4)">BAT</text>
<text x="96.3" y="50.5">INFET</text>
<text x="45.4" y="55.3" transform="rotate(-90 45.4 55.3)">VIN</text>
<text x="51.4" y="58.1">VIN</text>
<text x="67.3" y="58.1">GND</text>
<text x="317" y="58.1">BAT_F</text>
<text x="12.5" y="63.2">+24V</text>
<text x="13.7" y="60.6">GND</text>
<text x="78.4" y="61.2" transform="rotate(-90 78.4 61.2)">GND</text>
<text x="91.1" y="61.2" transform="rotate(-90 91.1 61.2)">GND</text>
<text x="111.4" y="61.6" transform="rotate(-90 111.4 61.6)">VIN</text>
<text x="126.7" y="62.1" transform="rotate(-90 126.7 62.1)">VOUT</text>
<text x="150.4" y="65.7">VIN</text>
<text x="186.7" y="65.7">BATFET</text>
<text x="215.6" y="60" transform="rotate(-90 215.6 60)">SW</text>
<text x="230.8" y="61.1" transform="rotate(-90 230.8 61.1)">CSP</text>
<text x="243.5" y="60.7" transform="rotate(-90 243.5 60.7)">BAT</text>
<text x="261.3" y="61.2" transform="rotate(-90 261.3 61.2)">GND</text>
<text x="271.4" y="61.2" transform="rotate(-90 271.4 61.2)">GND</text>
<text x="299.4" y="62.7" transform="rotate(-90 299.4 62.7)">BAT_F</text>
<text x="318.4" y="63.2">BMS</text>
<text x="318.5" y="60.6">GND</text>
<text x="148.3" y="68.2">INFET</text>
<text x="149.9" y="70.8">CLP</text>
<text x="186.7" y="70.8">SW</text>
<text x="186.7" y="68.2">SW</text>
<text x="108.9" y="77.5" transform="rotate(-90 108.9 77.5)">VOUT</text>
<text x="119" y="77.5" transform="rotate(-90 119 77.5)">VOUT</text>
<text x="129.2" y="77.5" transform="rotate(-90 129.2 77.5)">VOUT</text>
<text x="148.7" y="73.3">VOUT</text>
<text x="148.7" y="75.9">VOUT</text>
<text x="186.7" y="73.3">CSP</text>
<text x="186.7" y="75.9">BAT</text>
<text x="251.1" y="76.2" transform="rotate(-90 251.1 76.2)">VOUT</text>
<text x="148.7" y="80.9">VOUT</text>
<text x="148.7" y="78.4">VOUT</text>
<text x="186.7" y="83.5">NTCBIAS</text>
<text x="186.7" y="78.4">BAT</text>
<text x="234.6" y="83.5">BATFET</text>
<text x="146.9" y="88.6">INTVCC</text>
<text x="147.4" y="86">BOOST</text>
<text x="186.7" y="86">NTC</text>
<text x="108.9" y="94.2" transform="rotate(-90 108.9 94.2)">GND</text>
<text x="119" y="94.2" transform="rotate(-90 119 94.2)">GND</text>
<text x="129.2" y="94.2" transform="rotate(-90 129.2 94.2)">GND</text>
<text x="146.1" y="91.1">VCC2P5</text>
<text x="151.2" y="93.6">RT</text>
<text x="186.7" y="91.1">+5V</text>
<text x="186.7" y="93.6">SCL</text>
<text x="251.1" y="95" transform="rotate(-90 251.1 95)">BAT</text>
<text x="146.1" y="101.3">VCC2P5</text>
<text x="149.6" y="98.7">GND</text>
<text x="186.7" y="98.7">ALERT</text>
<text x="186.7" y="96.2">SDA</text>
<text x="225.7" y="97.8" transform="rotate(-90 225.7 97.8)">NTCBIAS</text>
<text x="319.7" y="97.8" transform="rotate(-90 319.7 97.8)">+5V</text>
<text x="108.9" y="107.9" transform="rotate(-90 108.9 107.9)">INTVCC</text>
<text x="119" y="107.9" transform="rotate(-90 119 107.9)">VCC2P5</text>
<text x="129.2" y="107.9" transform="rotate(-90 129.2 107.9)">RT</text>
<text x="146.1" y="103.8">VCC2P5</text>
<text x="334.9" y="107.9" transform="rotate(-90 334.9 107.9)">BMS</text>
<text x="210.5" y="109.2" transform="rotate(-90 210.5 109.2)">NTC</text>
<text x="248.6" y="113" transform="rotate(-90 248.6 113)">+5V</text>
<text x="366" y="111.4">BMS_REF</text>
<text x="368.5" y="108.9">BMS_F</text>
<text x="397.5" y="108.9">BMS_FAULT</text>
<text x="167.3" y="115.8" transform="rotate(-90 167.3 115.8)">GND</text>
<text x="169.8" y="115.8" transform="rotate(-90 169.8 115.8)">GND</text>
<text x="172.4" y="115.8" transform="rotate(-90 172.4 115.8)">GND</text>
<text x="225.7" y="114.3" transform="rotate(-90 225.7 114.3)">NTC</text>
<text x="319.7" y="114.6" transform="rotate(-90 319.7 114.6)">BMS</text>
<text x="347.6" y="118.1" transform="rotate(-90 347.6 118.1)">BMS_F</text>
<text x="362.9" y="115.6" transform="rotate(-90 362.9 115.6)">BMS_REF</text>
<text x="398.4" y="118.1" transform="rotate(-90 398.4 118.1)">+5V</text>
<text x="108.9" y="124.7" transform="rotate(-90 108.9 124.7)">GND</text>
<text x="119" y="124.7" transform="rotate(-90 119 124.7)">GND</text>
<text x="129.2" y="124.7" transform="rotate(-90 129.2 124.7)">GND</text>
<text x="384.5" y="123.5" transform="rotate(-90 384.5 123.5)">+5V</text>
<text x="387" y="123.5" transform="rotate(-90 387 123.5)">GND</text>
<text x="210.5" y="128.5" transform="rotate(-90 210.5 128.5)">GND</text>
<text x="238.4" y="129.8" transform="rotate(-90 238.4 129.8)">GND</text>
<text x="248.6" y="131.4" transform="rotate(-90 248.6 131.4)">ALERT</text>
<text x="334.9" y="126.8" transform="rotate(-90 334.9 126.8)">BMS_F</text>
<text x="347.6" y="134.9" transform="rotate(-90 347.6 134.9)">GND</text>
<text x="362.9" y="132.3" transform="rotate(-90 362.9 132.3)">GND</text>
<text x="398.4" y="134.9" transform="rotate(-90 398.4 134.9)">GND</text>
<text x="83.5" y="158.8" transform="rotate(-90 83.5 158.8)">SDA_IN</text>
<text x="93.6" y="158.8" transform="rotate(-90 93.6 158.8)">SCL_IN</text>
<text x="235.5" y="159.7">SW_IN</text>
<text x="261.3" y="158.8" transform="rotate(-90 261.3 158.8)">SW_IN</text>
<text x="28.9" y="167.3">+5V</text>
<text x="103.8" y="163.8" transform="rotate(-90 103.8 163.8)">+5V</text>
<text x="153.4" y="162.2">+5V</text>
<text x="153.7" y="167.3">SDA</text>
<text x="153.8" y="164.8">SCL</text>
<text x="182.9" y="167.3">IO2</text>
<text x="182.9" y="162.2">SW_IN</text>
<text x="182.9" y="164.8">IO1</text>
<text x="237.2" y="162.2">GND</text>
<text x="26.3" y="172.4">SDA_IN</text>
<text x="28.9" y="169.8">GND</text>
<text x="50.5" y="172.4">SDA_IN</text>
<text x="129.2" y="168.9" transform="rotate(-90 129.2 168.9)">+5V</text>
<text x="182.9" y="169.8">IO3</text>
<text x="182.9" y="172.4">IO4</text>
<text x="225.7" y="168.9" transform="rotate(-90 225.7 168.9)">IO1</text>
<text x="235.9" y="168.9" transform="rotate(-90 235.9 168.9)">IO2</text>
<text x="243.5" y="168.9" transform="rotate(-90 243.5 168.9)">IO3</text>
<text x="26.4" y="174.9">SCL_IN</text>
<text x="50.5" y="174.9">SCL_IN</text>
<text x="83.5" y="175.2" transform="rotate(-90 83.5 175.2)">SDA</text>
<text x="93.6" y="175.2" transform="rotate(-90 93.6 175.2)">SCL</text>
<text x="153.4" y="174.9">GND</text>
<text x="153.4" y="177.5">GND</text>
<text x="153.4" y="180">GND</text>
<text x="182.9" y="174.9">ALERT</text>
<text x="182.9" y="177.5">BMS_FAULT</text>
<text x="260.8" y="177.5">LED_B</text>
<text x="260.8" y="180">LED_R</text>
<text x="261.3" y="175.5" transform="rotate(-90 261.3 175.5)">GND</text>
<text x="103.8" y="180.6" transform="rotate(-90 103.8 180.6)">GND</text>
<text x="129.2" y="185.7" transform="rotate(-90 129.2 185.7)">GND</text>
<text x="153.4" y="185.1">GND</text>
<text x="238.8" y="182.5">270</text>
<text x="260.8" y="185.1">LED_G</text>
<text x="262.6" y="182.5">GND</text>
<text x="65.7" y="187" transform="rotate(-90 65.7 187)">GND</text>
<text x="225.7" y="187.5" transform="rotate(-90 225.7 187.5)">LED_R</text>
<text x="235.9" y="187.5" transform="rotate(-90 235.9 187.5)">LED_G</text>
<text x="243.5" y="187.5" transform="rotate(-90 243.5 187.5)">LED_B</text>
<text x="289.2" y="199.4" transform="rotate(-90 289.2 199.4)">BAT_F</text>
<text x="299.4" y="199.4" transform="rotate(-90 299.4 199.4)">BLEED_M</text>
<text x="225.7" y="209.5" transform="rotate(-90 225.7 209.5)">IO4</text>
<text x="266.4" y="208.3" transform="rotate(-90 266.4 208.3)">BLEED_D</text>
<text x="235.9" y="214.6" transform="rotate(-90 235.9 214.6)">BLEED_G</text>
<text x="248.2" y="215.6">BLEED_G</text>
<text x="289.2" y="220.6" transform="rotate(-90 289.2 220.6)">BLEED_M</text>
<text x="299.4" y="220.4" transform="rotate(-90 299.4 220.4)">BLEED_D</text>
<text x="266.4" y="227.6" transform="rotate(-90 266.4 227.6)">GND</text>
<text x="225.7" y="230.6" transform="rotate(-90 225.7 230.6)">BLEED_G</text>
<text x="235.9" y="231.4" transform="rotate(-90 235.9 231.4)">GND</text>
</g>
<g font-size="1.8" fill="#a90000">
<text x="21.5" y="45.5">1</text>
<text x="111.5" y="47.7" transform="rotate(-90 111.5 47.7)">5</text>
<text x="21.5" y="48">2</text>
<text x="104.7" y="50.5">4</text>
<text x="111.5" y="55.3" transform="rotate(-90 111.5 55.3)">1</text>
<text x="326.3" y="58.2">1</text>
<text x="21.5" y="60.7">1</text>
<text x="21.5" y="63.2">2</text>
<text x="156.8" y="65.8">7</text>
<text x="181.6" y="65.8">22</text>
<text x="326.3" y="60.7">2</text>
<text x="326.3" y="63.2">3</text>
<text x="156.8" y="68.3">6</text>
<text x="156.8" y="70.9">5</text>
<text x="181.6" y="68.3">25</text>
<text x="181.6" y="70.9">26</text>
<text x="156.8" y="73.4">4</text>
<text x="156.8" y="75.9">3</text>
<text x="181.6" y="73.4">21</text>
<text x="181.6" y="75.9">20</text>
<text x="156.2" y="78.5">27</text>
<text x="156.2" y="81">28</text>
<text x="181.6" y="78.5">19</text>
<text x="182.2" y="83.6">9</text>
<text x="244.4" y="83.6">4</text>
<text x="251.2" y="80.7" transform="rotate(-90 251.2 80.7)">5</text>
<text x="156.8" y="86.1">1</text>
<text x="156.8" y="88.6">2</text>
<text x="181.6" y="86.1">10</text>
<text x="251.2" y="88.3" transform="rotate(-90 251.2 88.3)">1</text>
<text x="156.2" y="93.7">11</text>
<text x="156.8" y="91.2">8</text>
<text x="181.6" y="91.2">15</text>
<text x="181.6" y="93.7">13</text>
<text x="156.2" y="98.8">16</text>
<text x="156.2" y="101.3">17</text>
<text x="181.6" y="96.3">14</text>
<text x="181.6" y="98.8">12</text>
<text x="156.2" y="103.9">18</text>
<text x="167.4" y="109.3" transform="rotate(-90 167.4 109.3)">23</text>
<text x="169.9" y="109.3" transform="rotate(-90 169.9 109.3)">24</text>
<text x="172.5" y="109.3" transform="rotate(-90 172.5 109.3)">29</text>
<text x="377.8" y="109">3</text>
<text x="377.8" y="111.5">4</text>
<text x="393" y="109">1</text>
<text x="384.6" y="116.3" transform="rotate(-90 384.6 116.3)">5</text>
<text x="387.1" y="116.3" transform="rotate(-90 387.1 116.3)">2</text>
<text x="245" y="159.8">1</text>
<text x="36.8" y="167.4">1</text>
<text x="160" y="162.3">16</text>
<text x="160" y="164.8">14</text>
<text x="160" y="167.4">15</text>
<text x="178.4" y="162.3">4</text>
<text x="178.4" y="164.8">5</text>
<text x="178.4" y="167.4">6</text>
<text x="245" y="162.3">2</text>
<text x="36.8" y="169.9">2</text>
<text x="36.8" y="172.5">3</text>
<text x="60.3" y="172.5">1</text>
<text x="160" y="169.9">13</text>
<text x="178.4" y="169.9">7</text>
<text x="178.4" y="172.5">9</text>
<text x="36.8" y="175">4</text>
<text x="60.3" y="175">2</text>
<text x="65.8" y="179.8" transform="rotate(-90 65.8 179.8)">3</text>
<text x="160.6" y="175">1</text>
<text x="160.6" y="177.5">2</text>
<text x="177.8" y="175">10</text>
<text x="177.8" y="177.5">11</text>
<text x="270.4" y="177.5">1</text>
<text x="160.6" y="180.1">3</text>
<text x="160.6" y="185.2">8</text>
<text x="177.8" y="180.1">12</text>
<text x="270.4" y="180.1">2</text>
<text x="270.4" y="182.6">3</text>
<text x="270.4" y="185.2">4</text>
<text x="259.6" y="215.6">1</text>
<text x="266.4" y="212.8" transform="rotate(-90 266.4 212.8)">3</text>
<text x="266.4" y="220.4" transform="rotate(-90 266.4 220.4)">2</text>
</g>
<text font-size="1.8" fill="#0000c2" x="362.9" y="92.7" transform="rotate(-90 362.9 92.7)">+5V</text>
</svg>
